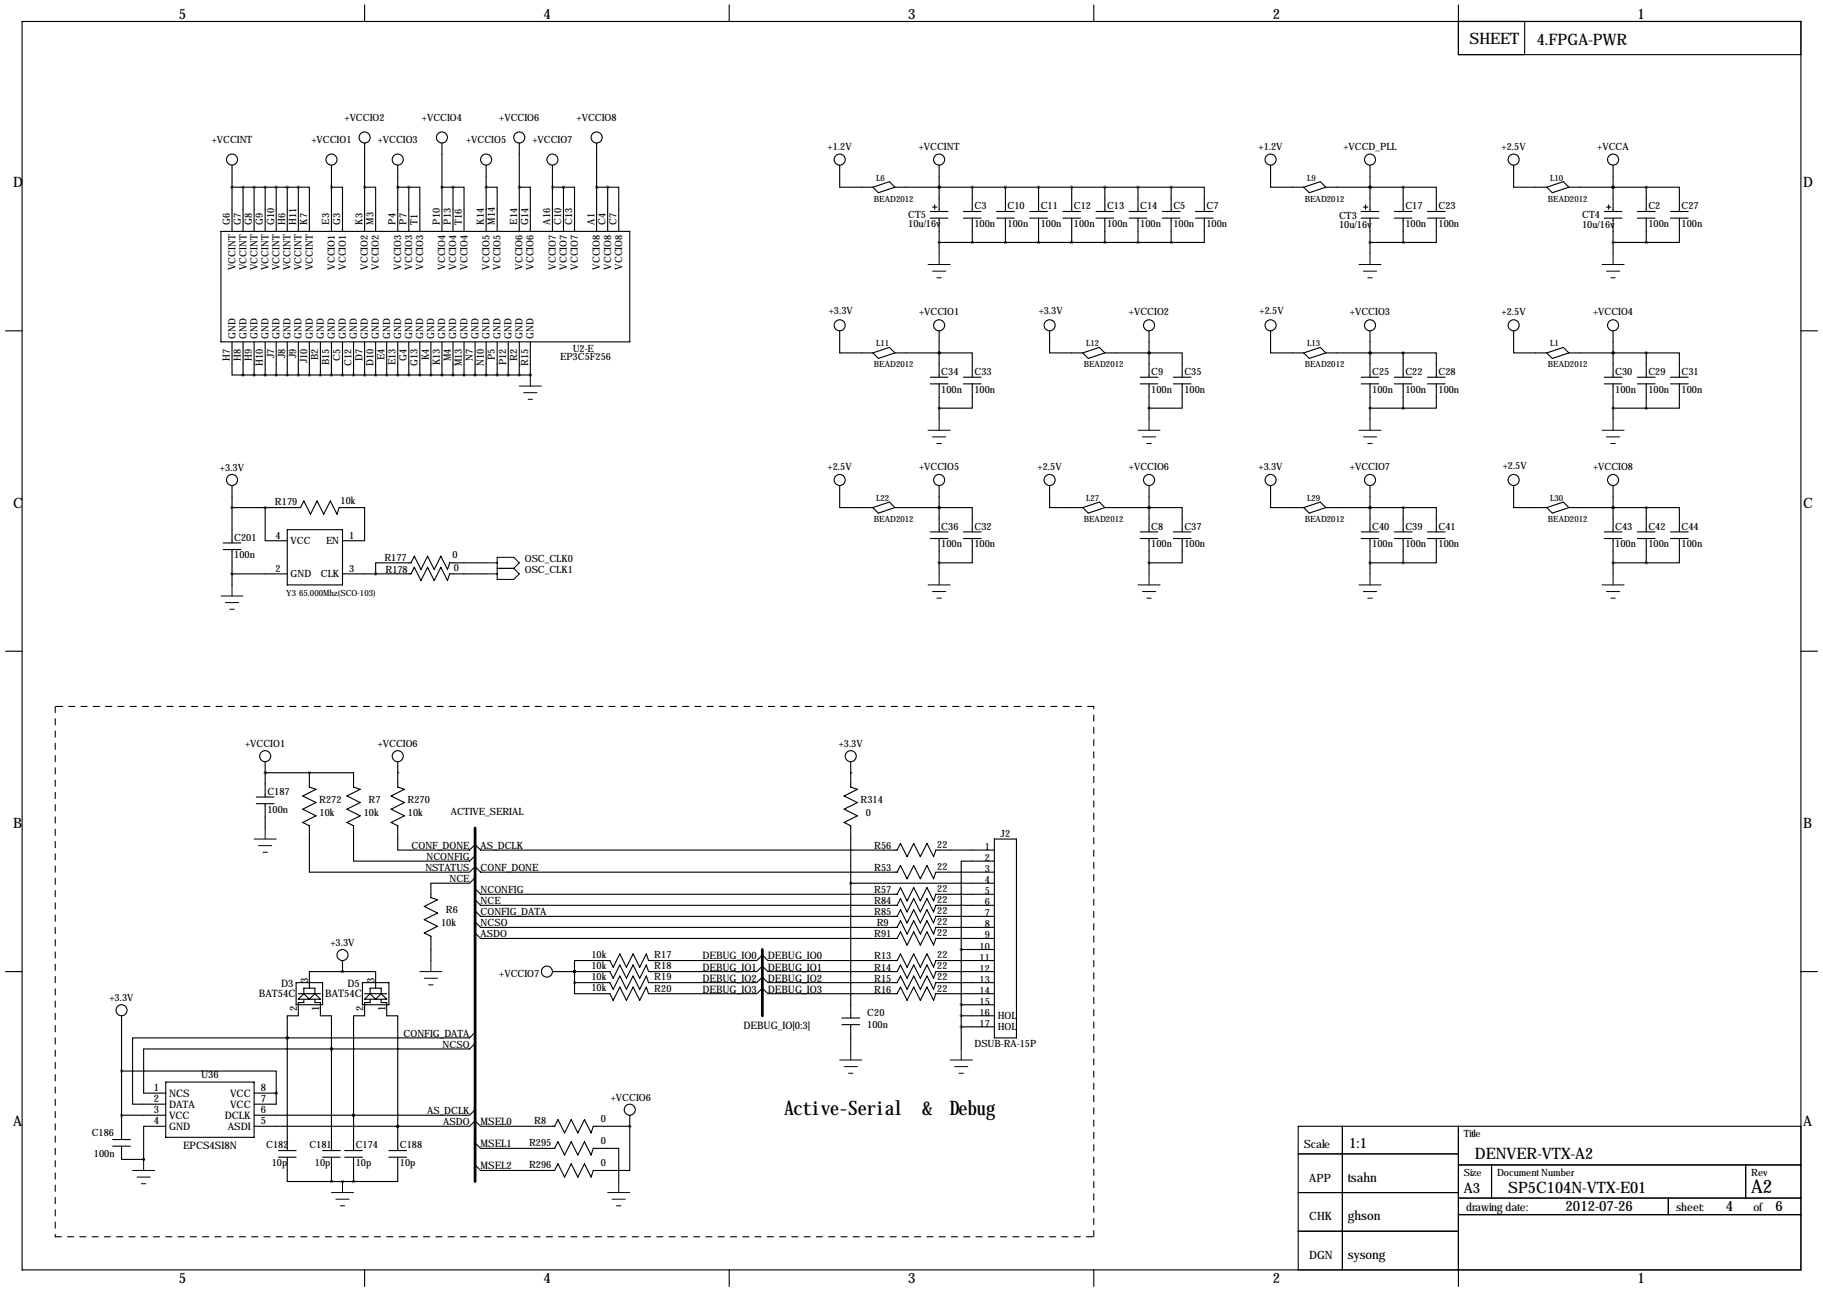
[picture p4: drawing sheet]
<svg xmlns="http://www.w3.org/2000/svg" width="419mm" height="297mm" viewBox="0 0 419 297" stroke-linecap="round" stroke-linejoin="round" font-family="sans-serif">
<path d="M12.7 162.4v121.9M251.5 162.4h-238.8M12.7 284.3h238.8M251.5 284.3v-121.9" fill="none" stroke="#000" stroke-width=".25" stroke-dasharray="1.4 1.4"/>
<g fill="none" stroke="#000" stroke-width=".25">
<path d="M5.1 4.9h408.9v287.1h-408.9zM83.8 1.1v3.8M167.6 1.1v3.8M251.5 1.1v3.8M335.3 1.1v11.5h78.7M350.5 4.9v7.7M53.3 38v15.2M76.2 38v15.2M83.8 32.9v20.3M91.4 38v15.2M101.6 32.9v20.3M111.8 38v15.2"/>
<path d="M119.4 32.9v20.3M127 38v15.2M137.2 32.9v20.3M193 38v5h7.7M215.9 38v10.6M292.1 38v5h7.6M315 38v10.6M348 38v5h7.6M370.8 38v10.6M50.8 53.2h94v25.4h-94zM53.3 43h15.3M55.9 43v10.2"/>
<path d="M58.4 43v10.2M61 43v10.2M63.5 43v10.2M66 43v10.2M68.6 43h2.5v10.2M68.6 43v10.2M76.2 43h2.5v10.2M83.8 43h2.6v10.2M91.4 43h2.6M94 43h2.5v10.2M94 43v10.2M101.6 43h2.5"/>
<path d="M104.1 43h2.6v10.2M104.1 43v10.2M111.8 43h2.5v10.2M119.4 43h2.5v10.2M127 43h2.5M129.5 43h2.6v10.2M129.5 43v10.2M137.2 43h2.5M139.7 43h2.5v10.2M139.7 43v10.2M200.7 43l3.8-1.2 1.2 1.2M200.7 43l1.2 1.3 3.8-1.3"/>
<path d="M205.7 43h63.5M213.9 48.6h4M213.9 50.2h4M214.4 47.6h1M214.9 47.1v1M215.9 43h.1M215.9 50.2v8.1M215.9 55.7h53.3M221.5 48.6h4.1M221.5 50.2h4.1M223.5 43v5.6M223.5 50.2v5.5"/>
<path d="M229.1 48.6h4.1M229.1 50.2h4.1M231.1 43v5.6M231.1 50.2v5.5M236.7 48.6h4.1M236.7 50.2h4.1M238.8 43v5.6M238.8 50.2v5.5M244.3 48.6h4.1M244.3 50.2h4.1M246.4 43v5.6M246.4 50.2v5.5"/>
<path d="M252 48.6h4M252 50.2h4M254 43v5.6M254 50.2v5.5M259.6 48.6h4.1M259.6 50.2h4.1M261.6 43v5.6M261.6 50.2v5.5M267.2 48.6h4.1M267.2 50.2h4.1M269.2 43h7.7v5.6M269.2 43v5.6"/>
<path d="M269.2 50.2v5.5M274.8 48.6h4.1M274.8 50.2h4.1M276.9 50.2v5.5h-7.7M299.7 43l3.8-1.2 1.3 1.2M299.7 43l1.3 1.3 3.8-1.3M304.8 43h17.8M312.9 48.6h4.1M312.9 50.2h4.1M313.4 47.6h1.1M313.9 47.1v1M315 43h.1"/>
<path d="M315 50.2v8.1M315 55.7h7.6M320.5 48.6h4.1M320.5 50.2h4.1M322.6 43h7.6v5.6M322.6 43v5.6M322.6 50.2v5.5M328.2 48.6h4M328.2 50.2h4M330.2 50.2v5.5h-7.6M355.6 43l3.8-1.2 1.3 1.2M355.6 43l1.3 1.3 3.8-1.3"/>
<path d="M360.7 43h17.8M368.8 48.6h4.1M368.8 50.2h4.1M369.3 47.6h1M369.8 47.1v1M370.8 43h.1M370.8 50.2v8.1M370.8 55.7h7.7M376.4 48.6h4.1M376.4 50.2h4.1M378.5 43h7.6v5.6M378.5 43v5.6"/>
<path d="M378.5 50.2v5.5M384 48.6h4.1M384 50.2h4.1M386.1 50.2v5.5h-7.6M1.3 76.1h3.8M53.3 78.6v7.6h2.6M55.9 78.6v7.6M58.4 78.6v7.6M61 78.6v7.6M63.5 78.6v7.6M66 78.6v7.6M68.6 78.6v7.6"/>
<path d="M71.1 78.6v7.6M73.7 78.6v7.6M76.2 78.6v7.6M78.7 78.6v7.6M81.3 78.6v7.6M83.8 78.6v7.6M86.4 78.6v7.6M88.9 78.6v7.6M91.4 78.6v7.6M94 78.6v7.6M96.5 78.6v7.6M99.1 78.6v7.6"/>
<path d="M101.6 78.6v7.6M104.1 78.6v7.6M106.7 78.6v7.6M109.2 78.6v7.6M111.8 78.6v7.6M114.3 78.6v7.6M116.8 78.6v7.6M119.4 78.6v7.6M121.9 78.6v7.6M193 76.1v5h7.7M215.9 76.1v10.6M241.3 76.1v5h7.6"/>
<path d="M264.2 76.1v10.6M292.1 76.1v5h7.6M315 76.1v10.6M348 76.1v5h7.6M370.8 76.1v10.6M414 76.1h3.8M55.9 86.2h66M121.9 86.2h.1M200.7 81.1l3.8-1.2 1.2 1.2M200.7 81.1l1.2 1.3 3.8-1.3M205.7 81.1h10.2M213.9 86.7h4"/>
<path d="M213.9 88.3h4M215.9 81.1h7.6v5.6M215.9 81.1h.1M215.9 88.3v8.1M221.5 86.7h4.1M221.5 88.3h4.1M223.5 88.3v5.5h-7.6M248.9 81.1l3.8-1.2 1.3 1.2M248.9 81.1l1.3 1.3 3.8-1.3M254 81.1h10.2M262.1 86.7h4.1M262.1 88.3h4.1"/>
<path d="M264.2 81.1h7.6v5.6M264.2 81.1h.1M264.2 88.3v8.1M269.7 86.7h4.1M269.7 88.3h4.1M271.8 88.3v5.5h-7.6M299.7 81.1l3.8-1.2 1.3 1.2M299.7 81.1l1.3 1.3 3.8-1.3M304.8 81.1h17.8M312.9 86.7h4.1M312.9 88.3h4.1M315 81.1h.1"/>
<path d="M315 88.3v8.1M315 93.8h7.6M320.5 86.7h4.1M320.5 88.3h4.1M322.6 81.1h7.6v5.6M322.6 81.1v5.6M322.6 88.3v5.5M328.2 86.7h4M328.2 88.3h4M330.2 88.3v5.5h-7.6M355.6 81.1l3.8-1.2 1.3 1.2M355.6 81.1l1.3 1.3 3.8-1.3"/>
<path d="M360.7 81.1h17.8M368.8 86.7h4.1M368.8 88.3h4.1M370.8 81.1h.1M370.8 88.3v8.1M370.8 93.8h7.7M376.4 86.7h4.1M376.4 88.3h4.1M378.5 81.1h7.6v5.6M378.5 81.1v5.6M378.5 88.3v5.5M384 86.7h4.1"/>
<path d="M384 88.3h4.1M386.1 88.3v5.5h-7.6M53.3 116.7h15.8l.7-1.5 1.6 3 1.5-3 1.5 3 1.5-3 1.6 3 .5-1.5h5.8v7.6h-5.1M53.3 111.6v13.2M61 116.7v7.6h5M193 111.6v5.1h7.7M200.7 116.7l3.8-1.3 1.2 1.3M200.7 116.7l1.2 1.3 3.8-1.3M205.7 116.7h10.2M215.9 116.7h7.6v5.6M215.9 116.7h.1M215.9 111.6v10.7"/>
<path d="M241.3 111.6v5.1h7.6M248.9 116.7l3.8-1.3 1.3 1.3M248.9 116.7l1.3 1.3 3.8-1.3M254 116.7h10.2M264.2 116.7h7.6v5.6M264.2 116.7h.1M264.2 111.6v10.7M292.1 111.6v5.1h7.6M299.7 116.7l3.8-1.3 1.3 1.3M299.7 116.7l1.3 1.3 3.8-1.3M304.8 116.7h17.8M315 116.7h.1"/>
<path d="M315 111.6v10.7M322.6 116.7h7.6v5.6M322.6 116.7v5.6M348 111.6v5.1h7.6M355.6 116.7l3.8-1.3 1.3 1.3M355.6 116.7l1.3 1.3 3.8-1.3M360.7 116.7h17.8M370.8 116.7h.1M370.8 111.6v10.7M378.5 116.7h7.6v5.6M378.5 116.7v5.6M51.3 124.8h4.1"/>
<path d="M51.3 126.4h4.1M53.3 126.4v8.1M53.3 131.9h12.7M66 121.8h12.7v12.7h-12.7zM78.7 131.9h15.8l.7-1.5 1.6 3.1 1.5-3.1 1.5 3.1 1.5-3.1 1.6 3.1 .5-1.6h8.4M111.8 129.4h-8.4l-.5 1.5-1.6-3-1.5 3-1.5-3-1.5 3-1.6-3-.7 1.5h-8.1v2.5M213.9 122.3h4M213.9 123.8h4M215.9 123.8v8.1M221.5 122.3h4.1M221.5 123.8h4.1M223.5 123.8v5.6h-7.6"/>
<path d="M262.1 122.3h4.1M262.1 123.8h4.1M264.2 123.8v8.1M269.7 122.3h4.1M269.7 123.8h4.1M271.8 123.8v5.6h-7.6M312.9 122.3h4.1M312.9 123.8h4.1M315 123.8v8.1M315 129.4h7.6M320.5 122.3h4.1M320.5 123.8h4.1"/>
<path d="M322.6 123.8v5.6M328.2 122.3h4M328.2 123.8h4M330.2 123.8v5.6h-7.6M368.8 122.3h4.1M368.8 123.8h4.1M370.8 123.8v8.1M370.8 129.4h7.7M376.4 122.3h4.1M376.4 123.8h4.1M378.5 123.8v5.6M384 122.3h4.1"/>
<path d="M384 123.8h4.1M386.1 123.8v5.6h-7.6M1.3 149.7h3.8M414 149.7h3.8M61 177.7h20.3v3.3l1.5 .5-3 1.5 3 1.5-3 1.5 3 1.6-3 1.5 1.5 .8v8.1h26.6l1.3-1.3M61 177.7h.1M61 175.1v8.1M71.1 177.7v3.3l1.5 .5-3 1.5 3 1.5-3 1.5 3 1.6-3 1.5 1.5 .8v10.6h36.8l1.3-1.3 1.3 1.3h95.7l.8-1.5 1.5 3 1.6-3 1.5 3 1.5-3 1.5 3 .5-1.5h13.5M71.1 177.7h.1M91.4 175.1v5.9l1.6 .5-3.1 1.5 3.1 1.5-3.1 1.5 3.1 1.6-3.1 1.5 1.5 .8v5.5h16.5l1.3-1.2 1.3 1.2h95.7l.8-1.5 1.5 3.1 1.6-3.1 1.5 3.1 1.5-3.1 1.5 3.1 .5-1.6h13.5M91.4 177.7h.1M195.6 177.7h.1"/>
<path d="M195.6 175.1v5.9l1.5 .5-3 1.5 3 1.5-3 1.5 3 1.6-3 1.5 1.5 .8v44.1M58.9 183.2h4.1M58.9 184.8h4.1M61 184.8v5.6M228.6 198h-7.6v20.3M228.6 192.9h5.1v45.7h-5.1zM109.2 201.8l-1.3 1.3h-8.8v3.3l1.5 .5-3.1 1.5 3.1 1.5-3.1 1.5 3.1 1.6-3.1 1.5 1.6 .8v5.5M109.2 204.3l1.3 1.3h95.7l.8-1.5 1.5 3 1.6-3 1.5 3 1.5-3 1.5 3 .5-1.5h13.5M109.2 206.9l1.3 1.2h95.7l.8-1.5 1.5 3.1 1.6-3.1 1.5 3.1 1.5-3.1 1.5 3.1 .5-1.6h13.5M109.2 209.4l1.3 1.3h95.7l.8-1.5 1.5 3 1.6-3 1.5 3 1.5-3 1.5 3 .5-1.5h13.5M109.2 211.9l1.3 1.3h95.7l.8-1.5 1.5 3 1.6-3 1.5 3 1.5-3 1.5 3 .5-1.5h13.5M109.2 214.5l1.3 1.3h95.7l.8-1.6 1.5 3.1 1.6-3.1 1.5 3.1 1.5-3.1 1.5 3.1 .5-1.5h13.5"/>
<path d="M195.6 203.1h33M221 218.3h7.6M221 218.3v22.9M1.3 223.4h3.8M27.9 233.5v28.5M66 238.6h.1M66 238.6h-35.5v15.3h7.6M66 238.6v25.9M68.1 225.9h6.1v5.1h-6.1zM68.6 228.5h5.1M69.8 229.7v.8h-1.2v3h-2.6v5.1M69.8 228.5v-1.3h2.6v1.3"/>
<path d="M69.8 228.5l-1.2 1.2h5.1l-1.3-1.2M69.8 228.5l1.3 1.2 1.3-1.2M71.1 227.2v-3.8h15.3v3.8M72.4 229.7v.8h1.3v3h2.5v7.7M78.7 223.4h.1M78.7 220.8v2.6M83.3 225.9h6.1v5.1h-6.1zM83.8 228.5h5.1M85.1 229.7v.8h-1.3v3h-2.5v22.9M85.1 228.5v-1.3h2.5v1.3M85.1 228.5l-1.3 1.2h5.1l-1.3-1.2M85.1 228.5l1.3 1.2 1.2-1.2"/>
<path d="M87.6 229.7v.8h1.3v3h2.5v25.4M109.2 237.3l-1.3 1.3h-41.9M109.2 239.9l-1.3 1.3h-31.7M127 223.4h13.2l.8 1.5 1.5-3 1.5 3 1.5-3 1.6 3 1.5-3 .5 1.5h24.9l1.3-1.3 1.2 1.3h29.7l.8-1.5 1.5 3 1.6-3 1.5 3 1.5-3 1.5 3 .5-1.5h13.5M132.1 225.9h8.1l.8 1.5 1.5-3 1.5 3 1.5-3 1.6 3 1.5-3 .5 1.5h24.9l1.3-1.3 1.2 1.3h29.7l.8-1.5 1.5 3 1.6-3 1.5 3 1.5-3 1.5 3 .5-1.5h13.5M132.1 225.9v2.6h8.1l.8 1.5 1.5-3.1 1.5 3.1 1.5-3.1 1.6 3.1 1.5-3.1 .5 1.6h24.9l1.3-1.3 1.2 1.3h29.7l.8-1.6 1.5 3.1 1.6-3.1 1.5 3.1 1.5-3.1 1.5 3.1 .5-1.5h13.5M132.1 223.4h.1M132.1 223.4v2.5M193.5 234h4.1M193.5 235.6h4.1M195.6 235.6v5.6M221 231h7.6"/>
<path d="M221 233.5h7.6M221 236.1h7.6M228.6 220.8h-13.5l-.5 1.6-1.5-3.1-1.5 3.1-1.5-3.1-1.6 3.1-1.5-3.1-.8 1.5h-29.7l-1.2-1.2-1.3 1.2h-24.9l-.5-1.5-1.5 3.1-1.6-3.1-1.5 3.1-1.5-3.1-1.5 3.1-.8-1.6h-8.1v2.6M414 223.4h3.8M27.9 246.2h35.6v5.1M27.9 256.4h10.2M38.1 258.9h-5.1v7.7M38.1 248.8h20.3v12.7h-20.3zM58.4 258.9h33M58.4 251.3h5.1M58.4 256.4h22.9M63.5 251.3h.1"/>
<path d="M63.5 251.3v2.6h-5.1M76.2 241.2h.1M76.2 241.2h-43.2v10.1h5.1M76.2 241.2v23.3M81.3 256.4h.1M81.3 256.4v8.1M91.4 258.9h.1M91.4 258.9h16.5l1.3-1.2 1.3 1.2h17l.8-1.5 1.5 3.1 1.5-3.1 1.5 3.1 1.6-3.1 1.5 3.1 .5-1.6h8.4M91.4 258.9v5.6M109.2 255.1l-1.3 1.3h-26.6M144.8 258.9v10.2h-8.4l-.5 1.5-1.5-3-1.6 3-1.5-3-1.5 3-1.5-3-.8 1.5h-17l-1.3-1.3M144.8 258.9h.1"/>
<path d="M144.8 256.4v2.5M308.6 258.9v33.1M335.3 258.9v36.9M414 258.9h-115.6v33.1M25.9 262h4.1M25.9 263.5h4.1M27.9 263.5v3.1h5.1M33 266.6h.1M64 264.5h4.1M64 266.1h4.1M66 266.1v5.5h10.2M74.2 264.5h4"/>
<path d="M74.2 266.1h4M76.2 266.1v5.5M76.2 271.6h5.1M78.7 271.6h.1M79.2 264.5h4.1M79.2 266.1h4.1M81.3 266.1v5.5M89.4 264.5h4.1M89.4 266.1h4.1M91.4 266.1v5.5h-10.1M109.2 262.7l1.3 1.3h17l.8-1.5 1.5 3 1.5-3 1.5 3 1.6-3 1.5 3 .5-1.5h5.8v7.6M298.4 274.2h36.9"/>
<path d="M298.4 265.3h36.9M335.3 279.3h78.7M335.3 275.4h78.7M335.3 267.8h78.7M342.9 267.8v7.6M383.5 275.4v3.9M401.3 267.8v7.6M83.8 292v3.8M167.6 292v3.8M251.5 292v3.8M298.4 283.1h36.9"/>
<circle cx="53.3" cy="36.7" r="1.27"/>
<circle cx="76.2" cy="36.7" r="1.27"/>
<circle cx="83.8" cy="31.6" r="1.27"/>
<circle cx="91.4" cy="36.7" r="1.27"/>
<circle cx="101.6" cy="31.6" r="1.27"/>
<circle cx="111.8" cy="36.7" r="1.27"/>
<circle cx="119.4" cy="31.6" r="1.27"/>
<circle cx="127" cy="36.7" r="1.27"/>
<circle cx="137.2" cy="31.6" r="1.27"/>
<circle cx="193" cy="36.7" r="1.27"/>
<circle cx="215.9" cy="36.7" r="1.27"/>
<circle cx="292.1" cy="36.7" r="1.27"/>
<circle cx="315" cy="36.7" r="1.27"/>
<circle cx="348" cy="36.7" r="1.27"/>
<circle cx="370.8" cy="36.7" r="1.27"/>
<circle cx="193" cy="74.8" r="1.27"/>
<circle cx="215.9" cy="74.8" r="1.27"/>
<circle cx="241.3" cy="74.8" r="1.27"/>
<circle cx="264.2" cy="74.8" r="1.27"/>
<circle cx="292.1" cy="74.8" r="1.27"/>
<circle cx="315" cy="74.8" r="1.27"/>
<circle cx="348" cy="74.8" r="1.27"/>
<circle cx="370.8" cy="74.8" r="1.27"/>
<circle cx="53.3" cy="110.3" r="1.27"/>
<circle cx="193" cy="110.3" r="1.27"/>
<circle cx="215.9" cy="110.3" r="1.27"/>
<circle cx="241.3" cy="110.3" r="1.27"/>
<circle cx="264.2" cy="110.3" r="1.27"/>
<circle cx="292.1" cy="110.3" r="1.27"/>
<circle cx="315" cy="110.3" r="1.27"/>
<circle cx="348" cy="110.3" r="1.27"/>
<circle cx="370.8" cy="110.3" r="1.27"/>
<circle cx="61" cy="173.8" r="1.27"/>
<circle cx="91.4" cy="173.8" r="1.27"/>
<circle cx="195.6" cy="173.8" r="1.27"/>
<circle cx="78.7" cy="219.6" r="1.27"/>
<circle cx="27.9" cy="232.3" r="1.27"/>
<circle cx="125.7" cy="223.4" r="1.27"/>
<circle cx="144.8" cy="255.1" r="1.27"/>
</g>
<g fill="none" stroke="#000" stroke-width=".23">
<path d="M215.9 58.3v2.5M315 58.3v2.5M370.8 58.3v2.5M213.4 60.8h5M214.4 62.3h3M215.4 63.9h1M312.4 60.8h5.1M313.4 62.3h3.1M314.5 63.9h1M368.3 60.8h5.1M369.3 62.3h3.1M370.3 63.9h1"/>
<path d="M119.4 88.8h5.1M120.4 90.3h3M121.4 91.8h1M121.9 86.2v2.6M213.4 98.9h5M215.9 96.4v2.5M261.6 98.9h5.1M264.2 96.4v2.5M312.4 98.9h5.1M315 96.4v2.5M368.3 98.9h5.1M370.8 96.4v2.5"/>
<path d="M214.4 100.4h3M215.4 102h1M262.6 100.4h3.1M263.7 102h1M313.4 100.4h3.1M314.5 102h1M369.3 100.4h3.1M370.3 102h1M50.8 137h5.1M51.8 138.5h3.1M53.3 134.5v2.5M111.8 129.4h2.5"/>
<path d="M111.8 131.9h2.5M114.3 128.1h3.8l1.3 1.3-1.3 1.3 1.3 1.2-1.3 1.3h-3.8zM114.3 130.7h3.8M213.4 134.5h5M214.4 136h3M215.4 137.5h1M215.9 131.9v2.6M261.6 134.5h5.1M262.6 136h3.1M263.7 137.5h1M264.2 131.9v2.6M312.4 134.5h5.1"/>
<path d="M313.4 136h3.1M314.5 137.5h1M315 131.9v2.6M368.3 134.5h5.1M369.3 136h3.1M370.3 137.5h1M370.8 131.9v2.6M52.8 140.1h1M58.4 192.9h5.1M59.4 194.4h3.1M60.5 195.9h1M61 190.4v2.5"/>
<path d="M96.5 223.4h5.1M97.5 224.9h3.1M98.6 226.4h1M99.1 220.8v2.6M193 243.7h5.1M194.1 245.2h3M195.1 246.7h1M195.6 241.2v2.5M218.4 243.7h5.1M219.5 245.2h3M220.5 246.7h1M221 241.2v2.5"/>
<path d="M30.5 269.1h5.1M31.5 270.6h3M32.5 272.1h1M33 266.6v2.5M76.2 274.2h5.1M77.2 275.7h3.1M78.2 277.2h1M78.7 271.6v2.6M139.7 274.2h5.1M140.7 275.7h3.1M141.7 277.2h1M142.2 271.6v2.6"/>
</g>
<path d="M116.8 86.2a.05 .05 0 0 0 .1 0 .05 .05 0 0 0-.1 0zM111.7 86.2a.05 .05 0 0 0 .1 0 .05 .05 0 0 0-.1 0zM104.1 86.2a.05 .05 0 0 0 .1 0 .05 .05 0 0 0-.1 0zM99 86.2a.05 .05 0 0 0 .1 0 .05 .05 0 0 0-.1 0zM91.4 86.2a.05 .05 0 0 0 .1 0 .05 .05 0 0 0-.1 0zM86.3 86.2a.05 .05 0 0 0 .1 0 .05 .05 0 0 0-.1 0zM78.7 86.2a.05 .05 0 0 0 .1 0 .05 .05 0 0 0-.1 0zM73.6 86.2a.05 .05 0 0 0 .1 0 .05 .05 0 0 0-.1 0zM66 86.2a.05 .05 0 0 0 .1 0 .05 .05 0 0 0-.1 0zM60.9 86.2a.05 .05 0 0 0 .1 0 .05 .05 0 0 0-.1 0zM53.3 43a.05 .05 0 0 0 .1 0 .05 .05 0 0 0-.1 0zM60.9 43a.05 .05 0 0 0 .1 0 .05 .05 0 0 0-.1 0zM66 43a.05 .05 0 0 0 .1 0 .05 .05 0 0 0-.1 0zM91.4 43a.05 .05 0 0 0 .1 0 .05 .05 0 0 0-.1 0zM104.1 43a.05 .05 0 0 0 .1 0 .05 .05 0 0 0-.1 0zM111.7 43a.05 .05 0 0 0 .1 0 .05 .05 0 0 0-.1 0zM129.5 43a.05 .05 0 0 0 .1 0 .05 .05 0 0 0-.1 0zM137.1 43a.05 .05 0 0 0 .1 0 .05 .05 0 0 0-.1 0zM269.2 43a.05 .05 0 0 0 .1 0 .05 .05 0 0 0-.1 0zM238.7 43a.05 .05 0 0 0 .1 0 .05 .05 0 0 0-.1 0zM231.1 43a.05 .05 0 0 0 .1 0 .05 .05 0 0 0-.1 0zM269.2 55.7a.05 .05 0 0 0 .1 0 .05 .05 0 0 0-.1 0zM238.7 55.7a.05 .05 0 0 0 .1 0 .05 .05 0 0 0-.1 0zM231.1 55.7a.05 .05 0 0 0 .1 0 .05 .05 0 0 0-.1 0zM314.9 43a.05 .05 0 0 0 .1 0 .05 .05 0 0 0-.1 0zM314.9 43a.05 .05 0 0 0 .1 0 .05 .05 0 0 0-.1 0zM314.9 55.7a.05 .05 0 0 0 .1 0 .05 .05 0 0 0-.1 0zM378.4 55.7a.05 .05 0 0 0 .1 0 .05 .05 0 0 0-.1 0zM378.4 43a.05 .05 0 0 0 .1 0 .05 .05 0 0 0-.1 0zM370.8 43a.05 .05 0 0 0 .1 0 .05 .05 0 0 0-.1 0zM370.8 43a.05 .05 0 0 0 .1 0 .05 .05 0 0 0-.1 0zM370.8 55.7a.05 .05 0 0 0 .1 0 .05 .05 0 0 0-.1 0zM264.1 81.1a.05 .05 0 0 0 .1 0 .05 .05 0 0 0-.1 0zM264.1 81.1a.05 .05 0 0 0 .1 0 .05 .05 0 0 0-.1 0zM264.1 93.8a.05 .05 0 0 0 .1 0 .05 .05 0 0 0-.1 0zM314.9 81.1a.05 .05 0 0 0 .1 0 .05 .05 0 0 0-.1 0zM314.9 81.1a.05 .05 0 0 0 .1 0 .05 .05 0 0 0-.1 0zM314.9 93.8a.05 .05 0 0 0 .1 0 .05 .05 0 0 0-.1 0zM370.8 81.1a.05 .05 0 0 0 .1 0 .05 .05 0 0 0-.1 0zM370.8 81.1a.05 .05 0 0 0 .1 0 .05 .05 0 0 0-.1 0zM370.8 93.8a.05 .05 0 0 0 .1 0 .05 .05 0 0 0-.1 0zM378.4 81.1a.05 .05 0 0 0 .1 0 .05 .05 0 0 0-.1 0zM378.4 93.8a.05 .05 0 0 0 .1 0 .05 .05 0 0 0-.1 0zM264.1 116.7a.05 .05 0 0 0 .1 0 .05 .05 0 0 0-.1 0zM264.1 116.7a.05 .05 0 0 0 .1 0 .05 .05 0 0 0-.1 0zM264.1 129.4a.05 .05 0 0 0 .1 0 .05 .05 0 0 0-.1 0zM314.9 116.7a.05 .05 0 0 0 .1 0 .05 .05 0 0 0-.1 0zM314.9 116.7a.05 .05 0 0 0 .1 0 .05 .05 0 0 0-.1 0zM314.9 129.4a.05 .05 0 0 0 .1 0 .05 .05 0 0 0-.1 0zM370.8 116.7a.05 .05 0 0 0 .1 0 .05 .05 0 0 0-.1 0zM370.8 116.7a.05 .05 0 0 0 .1 0 .05 .05 0 0 0-.1 0zM370.8 129.4a.05 .05 0 0 0 .1 0 .05 .05 0 0 0-.1 0zM378.4 116.7a.05 .05 0 0 0 .1 0 .05 .05 0 0 0-.1 0zM378.4 129.4a.05 .05 0 0 0 .1 0 .05 .05 0 0 0-.1 0zM91.4 258.9a.05 .05 0 0 0 .1 0 .05 .05 0 0 0-.1 0zM91.4 258.9a.05 .05 0 0 0 .1 0 .05 .05 0 0 0-.1 0zM27.9 246.2a.05 .05 0 0 0 .1 0 .05 .05 0 0 0-.1 0zM27.9 256.4a.05 .05 0 0 0 .1 0 .05 .05 0 0 0-.1 0zM66 238.6a.05 .05 0 0 0 .1 0 .05 .05 0 0 0-.1 0zM66 238.6a.05 .05 0 0 0 .1 0 .05 .05 0 0 0-.1 0zM78.7 271.6a.05 .05 0 0 0 .1 0 .05 .05 0 0 0-.1 0zM78.7 223.4a.05 .05 0 0 0 .1 0 .05 .05 0 0 0-.1 0zM86.3 131.9a.05 .05 0 0 0 .1 0 .05 .05 0 0 0-.1 0zM53.3 131.9a.05 .05 0 0 0 .1 0 .05 .05 0 0 0-.1 0zM60.9 116.7a.05 .05 0 0 0 .1 0 .05 .05 0 0 0-.1 0zM60.9 177.7a.05 .05 0 0 0 .1 0 .05 .05 0 0 0-.1 0zM53.3 116.7a.05 .05 0 0 0 .1 0 .05 .05 0 0 0-.1 0z" fill="#000" stroke="#000" stroke-width=".63"/>
<path d="M109.2 190.4v81.2M175.3 218.3v15.2" fill="none" stroke="#000" stroke-width=".63"/>
<g font-size="4.6">
<text x="180.3" y="256.4">Active-Serial</text>
<text x="211.9" y="256.4">&amp; Debug</text>
</g>
<text font-size="4.3" x="402.6" y="274.2">A2</text>
<g font-size="3.6">
<text x="337.8" y="10">SHEET</text>
<text x="353.3" y="10.3">4.FPGA-PWR</text>
<text x="339.1" y="266.6">DENVER-VTX-A2</text>
<text x="346.7" y="274.2">SP5C104N-VTX-E01</text>
</g>
<g font-size="3.3">
<text x="41.1" y="4.4">5</text>
<text x="125" y="4.4">4</text>
<text x="208.8" y="4.4">3</text>
<text x="292.6" y="4.4">2</text>
<text x="376.4" y="4.4">1</text>
<text x="3" y="43">D</text>
<text x="414.5" y="43">D</text>
<text x="3" y="116.7">C</text>
<text x="414.5" y="116.7">C</text>
<text x="3" y="190.4">B</text>
<text x="414.5" y="190.4">B</text>
<text x="3" y="258.9">A</text>
<text x="414.5" y="258.9">A</text>
<text x="310.1" y="264">1:1</text>
<text x="336.5" y="274.2">A3</text>
<text x="359.9" y="278.5">2012-07-26</text>
<text x="396.7" y="278.5">4</text>
<text x="408.2" y="278.5">6</text>
<text x="41.1" y="295">5</text>
<text x="125" y="295">4</text>
<text x="208.8" y="295">3</text>
<text x="292.6" y="295">2</text>
<text x="376.4" y="295">1</text>
</g>
<g font-size="3">
<text x="309.9" y="271.6">tsahn</text>
<text x="309.9" y="280.5">ghson</text>
<text x="309.9" y="289.4">sysong</text>
</g>
<g font-size="2.6">
<text x="299.7" y="264">Scale</text>
<text x="301" y="271.6">APP</text>
<text x="301" y="280.5">CHK</text>
<text x="337.1" y="278.5">drawing date:</text>
<text x="385.3" y="278.5">sheet:</text>
<text x="403.1" y="278.5">of</text>
<text x="301" y="289.4">DGN</text>
</g>
<g font-size="2.4">
<text x="161.5" y="220.6">DEBUG_IO0</text>
<text x="176.5" y="220.6">DEBUG_IO0</text>
<text x="64.6" y="226.9">D3</text>
<text x="70.9" y="225.9" transform="rotate(-90 70.9 225.9)">3</text>
<text x="79.9" y="226.9">D5</text>
<text x="86.1" y="225.9" transform="rotate(-90 86.1 225.9)">3</text>
<text x="161.5" y="223.1">DEBUG_IO1</text>
<text x="161.5" y="225.7">DEBUG_IO2</text>
<text x="176.5" y="223.1">DEBUG_IO1</text>
<text x="176.5" y="225.7">DEBUG_IO2</text>
<text x="59.5" y="229.3">BAT54C</text>
<text x="68.3" y="232.5" transform="rotate(-90 68.3 232.5)">2</text>
<text x="73.4" y="232.5" transform="rotate(-90 73.4 232.5)">1</text>
<text x="74.8" y="229.3">BAT54C</text>
<text x="83.6" y="232.5" transform="rotate(-90 83.6 232.5)">2</text>
<text x="88.6" y="232.5" transform="rotate(-90 88.6 232.5)">1</text>
<text x="161.5" y="228.2">DEBUG_IO3</text>
<text x="176.5" y="228.2">DEBUG_IO3</text>
<text x="170.9" y="236.6">DEBUG_IO[0:3]</text>
<text x="35.4" y="250.8">1</text>
<text x="46.2" y="247.8">U36</text>
<text x="59.9" y="250.8">8</text>
<text x="35.4" y="253.4">2</text>
<text x="35.4" y="255.9">3</text>
<text x="38.9" y="252.1">NCS</text>
<text x="38.9" y="254.6">DATA</text>
<text x="38.9" y="257.2">VCC</text>
<text x="51.7" y="257.2">DCLK</text>
<text x="52.9" y="254.6">VCC</text>
<text x="52.9" y="252.1">VCC</text>
<text x="59.9" y="255.9">6</text>
<text x="59.9" y="253.4">7</text>
<text x="35.4" y="258.4">4</text>
<text x="38.9" y="259.7">GND</text>
<text x="52.4" y="259.7">ASDI</text>
<text x="59.9" y="258.4">5</text>
<text x="110.5" y="263.8">MSEL1</text>
<text x="110.5" y="258.7">MSEL0</text>
<text x="42.1" y="264.1">EPCS4SI8N</text>
<text x="110.5" y="268.8">MSEL2</text>
</g>
<g font-size="2.3">
<text x="79.2" y="27.8">+VCCIO2</text>
<text x="97" y="27.8">+VCCIO4</text>
<text x="114.8" y="27.8">+VCCIO6</text>
<text x="132.5" y="27.8">+VCCIO8</text>
<text x="48.7" y="32.9">+VCCINT</text>
<text x="71.6" y="32.9">+VCCIO1</text>
<text x="86.8" y="32.9">+VCCIO3</text>
<text x="107.1" y="32.9">+VCCIO5</text>
<text x="122.4" y="32.9">+VCCIO7</text>
<text x="190.3" y="34.4">+1.2V</text>
<text x="211.2" y="34.4">+VCCINT</text>
<text x="289.3" y="34.4">+1.2V</text>
<text x="308.8" y="34.4">+VCCD_PLL</text>
<text x="345.2" y="34.4">+2.5V</text>
<text x="367.2" y="34.4">+VCCA</text>
<text x="52.8" y="51.7" transform="rotate(-90 52.8 51.7)">G6</text>
<text x="55.4" y="51.7" transform="rotate(-90 55.4 51.7)">G7</text>
<text x="57.9" y="51.7" transform="rotate(-90 57.9 51.7)">G8</text>
<text x="60.5" y="51.7" transform="rotate(-90 60.5 51.7)">G9</text>
<text x="63" y="51.7" transform="rotate(-90 63 51.7)">G10</text>
<text x="65.5" y="51.7" transform="rotate(-90 65.5 51.7)">H6</text>
<text x="68.1" y="51.7" transform="rotate(-90 68.1 51.7)">H11</text>
<text x="70.6" y="51.7" transform="rotate(-90 70.6 51.7)">K7</text>
<text x="75.7" y="51.7" transform="rotate(-90 75.7 51.7)">E3</text>
<text x="78.2" y="51.7" transform="rotate(-90 78.2 51.7)">G3</text>
<text x="83.3" y="51.7" transform="rotate(-90 83.3 51.7)">K3</text>
<text x="85.9" y="51.7" transform="rotate(-90 85.9 51.7)">M3</text>
<text x="90.9" y="51.7" transform="rotate(-90 90.9 51.7)">P4</text>
<text x="93.5" y="51.7" transform="rotate(-90 93.5 51.7)">P7</text>
<text x="96" y="51.7" transform="rotate(-90 96 51.7)">T1</text>
<text x="101.1" y="51.7" transform="rotate(-90 101.1 51.7)">P10</text>
<text x="103.6" y="51.7" transform="rotate(-90 103.6 51.7)">P13</text>
<text x="106.2" y="51.7" transform="rotate(-90 106.2 51.7)">T16</text>
<text x="111.3" y="51.7" transform="rotate(-90 111.3 51.7)">K14</text>
<text x="113.8" y="51.7" transform="rotate(-90 113.8 51.7)">M14</text>
<text x="118.9" y="51.7" transform="rotate(-90 118.9 51.7)">E14</text>
<text x="121.4" y="51.7" transform="rotate(-90 121.4 51.7)">G14</text>
<text x="126.5" y="51.7" transform="rotate(-90 126.5 51.7)">A16</text>
<text x="129" y="51.7" transform="rotate(-90 129 51.7)">C10</text>
<text x="131.6" y="51.7" transform="rotate(-90 131.6 51.7)">C13</text>
<text x="136.7" y="51.7" transform="rotate(-90 136.7 51.7)">A1</text>
<text x="139.2" y="51.7" transform="rotate(-90 139.2 51.7)">C4</text>
<text x="141.7" y="51.7" transform="rotate(-90 141.7 51.7)">C7</text>
<text x="208.8" y="50.2">CT5</text>
<text x="208.8" y="52.2">10u/16v</text>
<text x="224" y="48.1">C3</text>
<text x="224" y="52.2">100n</text>
<text x="231.6" y="48.1">C10</text>
<text x="231.6" y="52.2">100n</text>
<text x="239.3" y="48.1">C11</text>
<text x="239.3" y="52.2">100n</text>
<text x="246.9" y="48.1">C12</text>
<text x="246.9" y="52.2">100n</text>
<text x="254.5" y="48.1">C13</text>
<text x="254.5" y="52.2">100n</text>
<text x="262.1" y="48.1">C14</text>
<text x="262.1" y="52.2">100n</text>
<text x="269.7" y="48.1">C5</text>
<text x="269.7" y="52.2">100n</text>
<text x="277.4" y="48.1">C7</text>
<text x="277.4" y="52.2">100n</text>
<text x="307.8" y="50.4">CT3</text>
<text x="307.8" y="52.4">10u/16v</text>
<text x="323.1" y="48.1">C17</text>
<text x="323.1" y="52.2">100n</text>
<text x="330.7" y="48.1">C23</text>
<text x="330.7" y="52.2">100n</text>
<text x="363.7" y="50.2">CT4</text>
<text x="363.7" y="52.4">10u/16v</text>
<text x="379" y="48.1">C2</text>
<text x="379" y="52.2">100n</text>
<text x="386.6" y="48.1">C27</text>
<text x="386.6" y="52.2">100n</text>
<text x="54.1" y="62.1" transform="rotate(-90 54.1 62.1)">VCCINT</text>
<text x="56.6" y="62.1" transform="rotate(-90 56.6 62.1)">VCCINT</text>
<text x="59.2" y="62.1" transform="rotate(-90 59.2 62.1)">VCCINT</text>
<text x="61.7" y="62.1" transform="rotate(-90 61.7 62.1)">VCCINT</text>
<text x="64.3" y="62.1" transform="rotate(-90 64.3 62.1)">VCCINT</text>
<text x="66.8" y="62.1" transform="rotate(-90 66.8 62.1)">VCCINT</text>
<text x="69.3" y="62.1" transform="rotate(-90 69.3 62.1)">VCCINT</text>
<text x="71.9" y="62.1" transform="rotate(-90 71.9 62.1)">VCCINT</text>
<text x="77" y="62" transform="rotate(-90 77 62)">VCCIO1</text>
<text x="79.5" y="62" transform="rotate(-90 79.5 62)">VCCIO1</text>
<text x="84.6" y="62" transform="rotate(-90 84.6 62)">VCCIO2</text>
<text x="87.1" y="62" transform="rotate(-90 87.1 62)">VCCIO2</text>
<text x="92.2" y="62" transform="rotate(-90 92.2 62)">VCCIO3</text>
<text x="94.7" y="62" transform="rotate(-90 94.7 62)">VCCIO3</text>
<text x="97.3" y="62" transform="rotate(-90 97.3 62)">VCCIO3</text>
<text x="102.4" y="62" transform="rotate(-90 102.4 62)">VCCIO4</text>
<text x="104.9" y="62" transform="rotate(-90 104.9 62)">VCCIO4</text>
<text x="107.4" y="62" transform="rotate(-90 107.4 62)">VCCIO4</text>
<text x="112.5" y="62" transform="rotate(-90 112.5 62)">VCCIO5</text>
<text x="115.1" y="62" transform="rotate(-90 115.1 62)">VCCIO5</text>
<text x="120.1" y="62" transform="rotate(-90 120.1 62)">VCCIO6</text>
<text x="122.7" y="62" transform="rotate(-90 122.7 62)">VCCIO6</text>
<text x="127.8" y="62" transform="rotate(-90 127.8 62)">VCCIO7</text>
<text x="130.3" y="62" transform="rotate(-90 130.3 62)">VCCIO7</text>
<text x="132.8" y="62" transform="rotate(-90 132.8 62)">VCCIO7</text>
<text x="137.9" y="62" transform="rotate(-90 137.9 62)">VCCIO8</text>
<text x="140.5" y="62" transform="rotate(-90 140.5 62)">VCCIO8</text>
<text x="143" y="62" transform="rotate(-90 143 62)">VCCIO8</text>
<text x="54.1" y="77.8" transform="rotate(-90 54.1 77.8)">GND</text>
<text x="56.6" y="77.8" transform="rotate(-90 56.6 77.8)">GND</text>
<text x="59.2" y="77.8" transform="rotate(-90 59.2 77.8)">GND</text>
<text x="61.7" y="77.8" transform="rotate(-90 61.7 77.8)">GND</text>
<text x="64.3" y="77.8" transform="rotate(-90 64.3 77.8)">GND</text>
<text x="66.8" y="77.8" transform="rotate(-90 66.8 77.8)">GND</text>
<text x="69.3" y="77.8" transform="rotate(-90 69.3 77.8)">GND</text>
<text x="71.9" y="77.8" transform="rotate(-90 71.9 77.8)">GND</text>
<text x="74.4" y="77.8" transform="rotate(-90 74.4 77.8)">GND</text>
<text x="77" y="77.8" transform="rotate(-90 77 77.8)">GND</text>
<text x="79.5" y="77.8" transform="rotate(-90 79.5 77.8)">GND</text>
<text x="82" y="77.8" transform="rotate(-90 82 77.8)">GND</text>
<text x="84.6" y="77.8" transform="rotate(-90 84.6 77.8)">GND</text>
<text x="87.1" y="77.8" transform="rotate(-90 87.1 77.8)">GND</text>
<text x="89.7" y="77.8" transform="rotate(-90 89.7 77.8)">GND</text>
<text x="92.2" y="77.8" transform="rotate(-90 92.2 77.8)">GND</text>
<text x="94.7" y="77.8" transform="rotate(-90 94.7 77.8)">GND</text>
<text x="97.3" y="77.8" transform="rotate(-90 97.3 77.8)">GND</text>
<text x="99.8" y="77.8" transform="rotate(-90 99.8 77.8)">GND</text>
<text x="102.4" y="77.8" transform="rotate(-90 102.4 77.8)">GND</text>
<text x="104.9" y="77.8" transform="rotate(-90 104.9 77.8)">GND</text>
<text x="107.4" y="77.8" transform="rotate(-90 107.4 77.8)">GND</text>
<text x="110" y="77.8" transform="rotate(-90 110 77.8)">GND</text>
<text x="112.5" y="77.8" transform="rotate(-90 112.5 77.8)">GND</text>
<text x="115.1" y="77.8" transform="rotate(-90 115.1 77.8)">GND</text>
<text x="117.6" y="77.8" transform="rotate(-90 117.6 77.8)">GND</text>
<text x="120.1" y="77.8" transform="rotate(-90 120.1 77.8)">GND</text>
<text x="122.7" y="77.8" transform="rotate(-90 122.7 77.8)">GND</text>
<text x="190.5" y="72.2">+3.3V</text>
<text x="211.3" y="72.5">+VCCIO1</text>
<text x="238.8" y="72.2">+3.3V</text>
<text x="259.5" y="72.5">+VCCIO2</text>
<text x="289.6" y="72.2">+2.5V</text>
<text x="310.3" y="72.5">+VCCIO3</text>
<text x="345.2" y="72.5">+2.5V</text>
<text x="366.2" y="72.5">+VCCIO4</text>
<text x="52.8" y="82.9" transform="rotate(-90 52.8 82.9)">H7</text>
<text x="55.4" y="82.9" transform="rotate(-90 55.4 82.9)">H8</text>
<text x="57.9" y="82.9" transform="rotate(-90 57.9 82.9)">H9</text>
<text x="63" y="82.4" transform="rotate(-90 63 82.4)">J7</text>
<text x="65.5" y="82.4" transform="rotate(-90 65.5 82.4)">J8</text>
<text x="68.1" y="82.4" transform="rotate(-90 68.1 82.4)">J9</text>
<text x="70.6" y="83.5" transform="rotate(-90 70.6 83.5)">J10</text>
<text x="73.2" y="82.8" transform="rotate(-90 73.2 82.8)">B2</text>
<text x="75.7" y="83.9" transform="rotate(-90 75.7 83.9)">B15</text>
<text x="78.2" y="82.9" transform="rotate(-90 78.2 82.9)">C5</text>
<text x="83.3" y="82.9" transform="rotate(-90 83.3 82.9)">D7</text>
<text x="88.4" y="82.8" transform="rotate(-90 88.4 82.8)">E4</text>
<text x="90.9" y="83.9" transform="rotate(-90 90.9 83.9)">E13</text>
<text x="93.5" y="82.9" transform="rotate(-90 93.5 82.9)">G4</text>
<text x="98.6" y="82.8" transform="rotate(-90 98.6 82.8)">K4</text>
<text x="101.1" y="83.9" transform="rotate(-90 101.1 83.9)">K13</text>
<text x="103.6" y="83" transform="rotate(-90 103.6 83)">M4</text>
<text x="108.7" y="82.9" transform="rotate(-90 108.7 82.9)">N7</text>
<text x="113.8" y="82.8" transform="rotate(-90 113.8 82.8)">P5</text>
<text x="116.3" y="83.9" transform="rotate(-90 116.3 83.9)">P12</text>
<text x="118.9" y="82.9" transform="rotate(-90 118.9 82.9)">R2</text>
<text x="128.8" y="82.7">EP3C5F256</text>
<text x="131.7" y="80.9">U2-E</text>
<text x="60.5" y="84.1" transform="rotate(-90 60.5 84.1)">H10</text>
<text x="80.8" y="84.1" transform="rotate(-90 80.8 84.1)">C12</text>
<text x="85.9" y="84.1" transform="rotate(-90 85.9 84.1)">D10</text>
<text x="96" y="84.1" transform="rotate(-90 96 84.1)">G13</text>
<text x="106.2" y="84.2" transform="rotate(-90 106.2 84.2)">M13</text>
<text x="111.3" y="84.1" transform="rotate(-90 111.3 84.1)">N10</text>
<text x="121.4" y="84.1" transform="rotate(-90 121.4 84.1)">R15</text>
<text x="216.4" y="86.2">C34</text>
<text x="224" y="86.2">C33</text>
<text x="264.7" y="86.2">C9</text>
<text x="272.3" y="86.2">C35</text>
<text x="315.5" y="86.2">C25</text>
<text x="323.1" y="86.2">C22</text>
<text x="330.7" y="86.2">C28</text>
<text x="371.3" y="86.2">C30</text>
<text x="379" y="86.2">C29</text>
<text x="386.6" y="86.2">C31</text>
<text x="216.4" y="90.3">100n</text>
<text x="224" y="90.3">100n</text>
<text x="264.7" y="90.3">100n</text>
<text x="272.3" y="90.3">100n</text>
<text x="315.5" y="90.3">100n</text>
<text x="323.1" y="90.3">100n</text>
<text x="330.7" y="90.3">100n</text>
<text x="371.3" y="90.3">100n</text>
<text x="379" y="90.3">100n</text>
<text x="386.6" y="90.3">100n</text>
<text x="345.5" y="107.8">+2.5V</text>
<text x="50.6" y="108.3">+3.3V</text>
<text x="190.3" y="108.1">+2.5V</text>
<text x="211.3" y="108.1">+VCCIO5</text>
<text x="238.5" y="108.1">+2.5V</text>
<text x="259.5" y="108.1">+VCCIO6</text>
<text x="289.3" y="108.1">+3.3V</text>
<text x="310.3" y="108.1">+VCCIO7</text>
<text x="366.2" y="108.1">+VCCIO8</text>
<text x="63.2" y="116.2">R179</text>
<text x="78.3" y="115.9">10k</text>
<text x="53.8" y="124.3">C201</text>
<text x="63.3" y="123.8">4</text>
<text x="66.8" y="125.1">VCC</text>
<text x="74.9" y="125.1">EN</text>
<text x="80.3" y="123.8">1</text>
<text x="216.4" y="121.8">C36</text>
<text x="216.4" y="125.9">100n</text>
<text x="224" y="121.8">C32</text>
<text x="224" y="125.9">100n</text>
<text x="264.7" y="121.8">C8</text>
<text x="264.7" y="125.9">100n</text>
<text x="272.3" y="121.8">C37</text>
<text x="272.3" y="125.9">100n</text>
<text x="315.5" y="121.8">C40</text>
<text x="315.5" y="125.9">100n</text>
<text x="323.1" y="121.8">C39</text>
<text x="323.1" y="125.9">100n</text>
<text x="330.7" y="121.8">C41</text>
<text x="330.7" y="125.9">100n</text>
<text x="371.3" y="121.8">C43</text>
<text x="371.3" y="125.9">100n</text>
<text x="379" y="121.8">C42</text>
<text x="379" y="125.9">100n</text>
<text x="386.6" y="121.8">C44</text>
<text x="386.6" y="125.9">100n</text>
<text x="53.8" y="128.4">100n</text>
<text x="63.3" y="131.4">2</text>
<text x="80.3" y="131.4">3</text>
<text x="88.4" y="128.9">R177</text>
<text x="88.6" y="131.7">R178</text>
<text x="104.1" y="128.4">0</text>
<text x="104.3" y="131.2">0</text>
<text x="120.6" y="129.1">OSC_CLK0</text>
<text x="120.6" y="131.7">OSC_CLK1</text>
<text x="66.8" y="132.7">GND</text>
<text x="73.8" y="132.7">CLK</text>
<text x="56.3" y="171.8">+VCCIO1</text>
<text x="86.8" y="171.8">+VCCIO6</text>
<text x="192.8" y="171.8">+3.3V</text>
<text x="61.5" y="182.7">C187</text>
<text x="73.4" y="184.5">R272</text>
<text x="84.7" y="184.5">R7</text>
<text x="93.7" y="184.5">R270</text>
<text x="197.8" y="184.5">R314</text>
<text x="61.5" y="186.8">100n</text>
<text x="73.5" y="187.6">10k</text>
<text x="83.6" y="187.6">10k</text>
<text x="93.8" y="187.6">10k</text>
<text x="103.6" y="187.3">ACTIVE_SERIAL</text>
<text x="199.1" y="187.6">0</text>
<text x="94.6" y="195.2">CONF_DONE</text>
<text x="98.1" y="197.7">NCONFIG</text>
<text x="110.5" y="195.2">AS_DCLK</text>
<text x="201" y="195.2">R56</text>
<text x="215.5" y="194.9">22</text>
<text x="226.4" y="195.4">1</text>
<text x="226.4" y="198">2</text>
<text x="230" y="192.4">J2</text>
<text x="97.8" y="200.3">NSTATUS</text>
<text x="103.3" y="202.8">NCE</text>
<text x="110.5" y="200.3">CONF_DONE</text>
<text x="201" y="200.3">R53</text>
<text x="215.5" y="200">22</text>
<text x="226.4" y="200.5">3</text>
<text x="226.4" y="203.1">4</text>
<text x="102.5" y="209.9">R6</text>
<text x="110.5" y="205.3">NCONFIG</text>
<text x="110.5" y="207.9">NCE</text>
<text x="201" y="205.3">R57</text>
<text x="201" y="207.9">R84</text>
<text x="215.5" y="205.1">22</text>
<text x="215.5" y="207.6">22</text>
<text x="226.4" y="205.6">5</text>
<text x="226.4" y="208.1">6</text>
<text x="101.4" y="213">10k</text>
<text x="110.5" y="210.4">CONFIG_DATA</text>
<text x="110.5" y="213">NCSO</text>
<text x="110.5" y="215.5">ASDO</text>
<text x="201" y="210.4">R85</text>
<text x="201" y="215.5">R91</text>
<text x="201.6" y="213">R9</text>
<text x="215.5" y="210.2">22</text>
<text x="215.5" y="212.7">22</text>
<text x="215.5" y="215.3">22</text>
<text x="226.4" y="210.7">7</text>
<text x="226.4" y="213.2">8</text>
<text x="226.4" y="215.8">9</text>
<text x="76" y="217.5">+3.3V</text>
<text x="136" y="220.3">10k</text>
<text x="150.4" y="220.3">R17</text>
<text x="201" y="220.6">R13</text>
<text x="215.5" y="220.3">22</text>
<text x="225.2" y="218.3">10</text>
<text x="225.2" y="220.8">11</text>
<text x="114.8" y="224.6">+VCCIO7</text>
<text x="136" y="228">10k</text>
<text x="136" y="222.9">10k</text>
<text x="136" y="225.4">10k</text>
<text x="150.4" y="228">R20</text>
<text x="150.4" y="222.9">R18</text>
<text x="150.4" y="225.4">R19</text>
<text x="201" y="223.1">R14</text>
<text x="201" y="225.7">R15</text>
<text x="215.5" y="222.9">22</text>
<text x="215.5" y="225.4">22</text>
<text x="215.5" y="228">22</text>
<text x="225.2" y="223.4">12</text>
<text x="225.2" y="225.9">13</text>
<text x="25.2" y="230.2">+3.3V</text>
<text x="199.4" y="233.5">C20</text>
<text x="201" y="228.2">R16</text>
<text x="225.2" y="228.5">14</text>
<text x="225.2" y="231">15</text>
<text x="225.2" y="233.5">16</text>
<text x="92.8" y="238.4">CONFIG_DATA</text>
<text x="199.4" y="236.3">100n</text>
<text x="225.2" y="236.1">17</text>
<text x="229.4" y="234.3">HOL</text>
<text x="229.4" y="236.8">HOL</text>
<text x="101.8" y="240.9">NCSO</text>
<text x="224" y="240.7">DSUB-RA-15P</text>
<text x="98.2" y="256.1">AS_DCLK</text>
<text x="138.1" y="257.9">0</text>
<text x="140.4" y="253.1">+VCCIO6</text>
<text x="21.1" y="261.2">C186</text>
<text x="101.9" y="258.7">ASDO</text>
<text x="121.6" y="263.5">R295</text>
<text x="122.8" y="258.4">R8</text>
<text x="138.1" y="263">0</text>
<text x="336.5" y="261.5">Title</text>
<text x="21.6" y="266.1">100n</text>
<text x="61.2" y="264">C182</text>
<text x="62.5" y="268.1">10p</text>
<text x="71.1" y="264">C181</text>
<text x="72.4" y="268.1">10p</text>
<text x="81.8" y="264">C174</text>
<text x="81.8" y="268.1">10p</text>
<text x="91.9" y="264">C188</text>
<text x="91.9" y="268.1">10p</text>
<text x="121.6" y="268.6">R296</text>
<text x="138.1" y="268.1">0</text>
<text x="336.5" y="270.4">Size</text>
<text x="344.2" y="270.4">Document Number</text>
<text x="402.6" y="270.4">Rev</text>
</g>
<g font-size="2">
<text x="201.4" y="41.5">L6</text>
<text x="300.5" y="41.5">L9</text>
<text x="356.4" y="41.5">L10</text>
<text x="200.9" y="46.3">BEAD2012</text>
<text x="300" y="46.3">BEAD2012</text>
<text x="355.9" y="46.3">BEAD2012</text>
<text x="201.4" y="79.6">L11</text>
<text x="249.7" y="79.6">L12</text>
<text x="300.5" y="79.6">L13</text>
<text x="356.4" y="79.6">L1</text>
<text x="200.9" y="84.4">BEAD2012</text>
<text x="249.2" y="84.4">BEAD2012</text>
<text x="300" y="84.4">BEAD2012</text>
<text x="355.9" y="84.4">BEAD2012</text>
<text x="201.4" y="115.2">L22</text>
<text x="249.7" y="115.2">L27</text>
<text x="300.5" y="115.2">L29</text>
<text x="356.4" y="115.2">L30</text>
<text x="200.9" y="120">BEAD2012</text>
<text x="249.2" y="120">BEAD2012</text>
<text x="300" y="120">BEAD2012</text>
<text x="355.9" y="120">BEAD2012</text>
<text x="65.8" y="137">Y3</text>
<text x="68.8" y="137">65.000Mhz(SCO-103)</text>
</g>
</svg>
